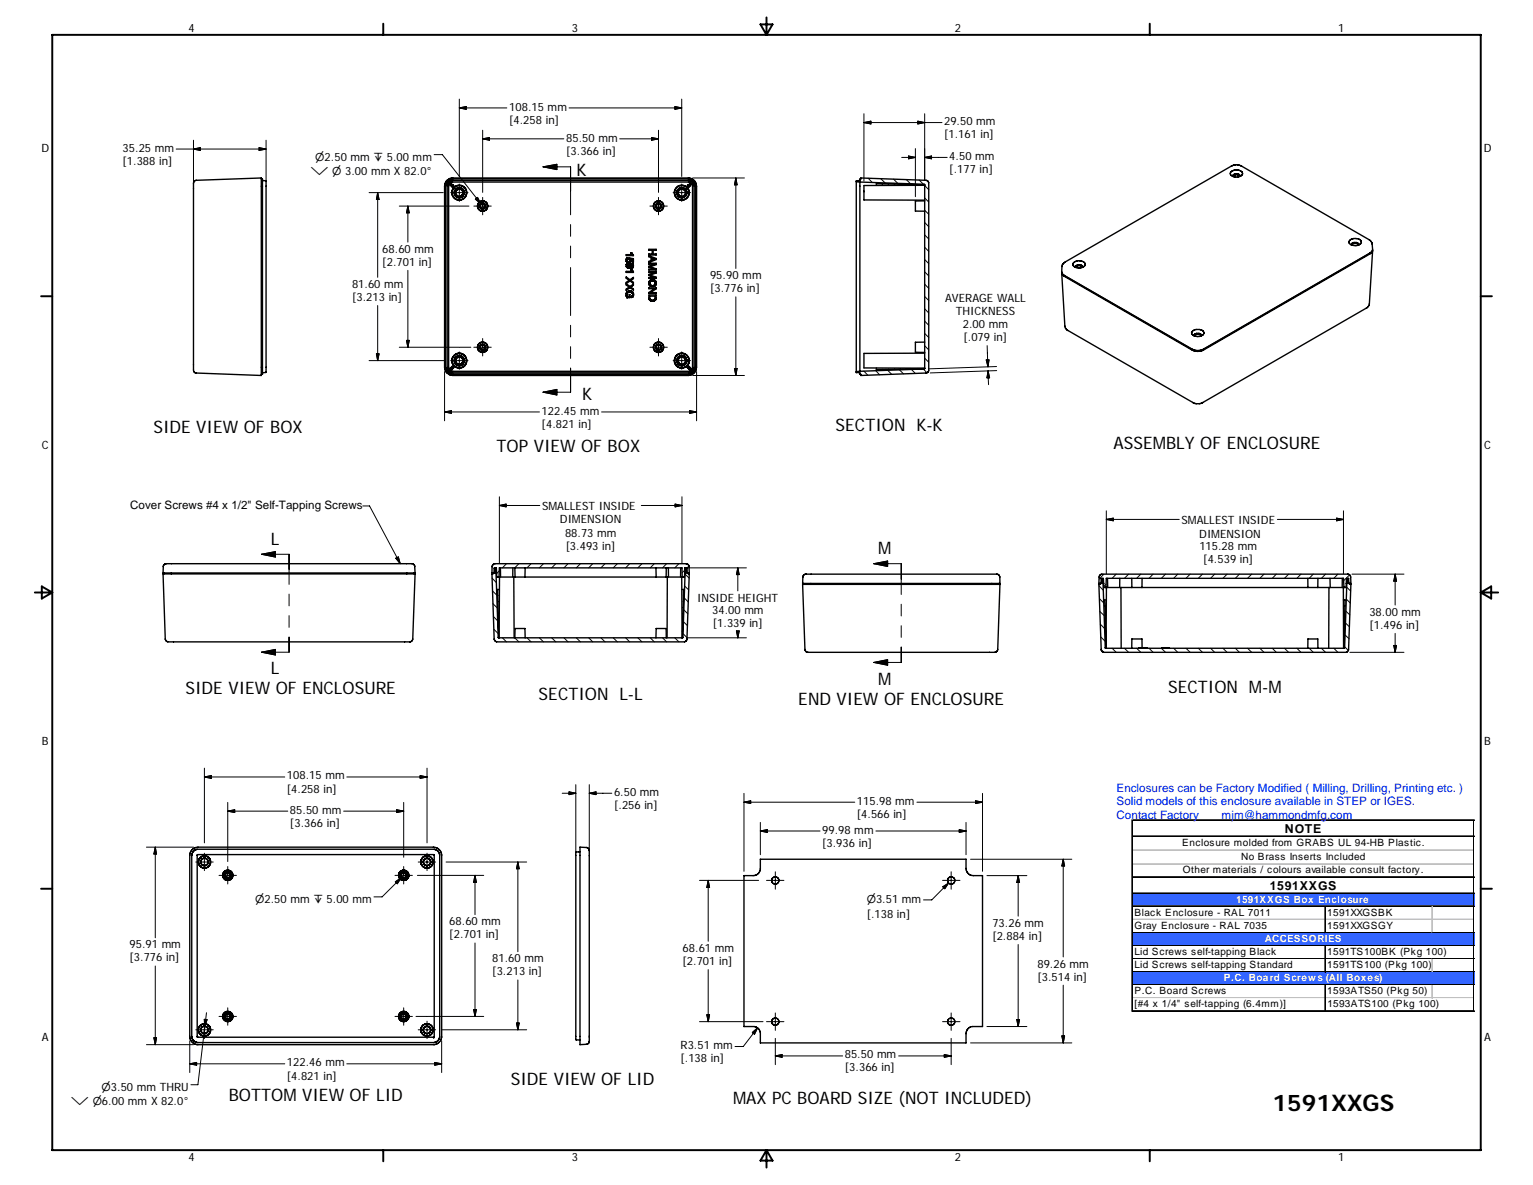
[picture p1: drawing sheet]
<svg xmlns="http://www.w3.org/2000/svg" width="279mm" height="216mm" viewBox="0 0 279 216" stroke-linecap="round" stroke-linejoin="round" font-family="sans-serif">
<g fill="none" stroke="#000" stroke-width=".25">
<path d="M35.4 33l.4-.1 11.8-.5v36l-11.8-.4a1.02 1.02 0 0 1-.5-1.3v-33.3zM47.6 32.6h.2v35.6h-.2M47.8 32.9l.7 .1v34.8l-.7 .1M81.4 32.9l.9-.5h43.3a1.55 1.55 0 0 1 1.4 1.5v33a1.56 1.56 0 0 1-1.5 1.5h-43a1.52 1.52 0 0 1-1.5-1.5v-33l.1-.4zM81.5 33.7v.1M81.5 33l.8-.4h43.2a1.3 1.3 0 0 1 1.3 1.2v33.2a1.3 1.3 0 0 1-1.3 1.2h-43a1.29 1.29 0 0 1-1.3-1.2v-33.2zM81.8 33.2l.6-.3h43.1a1.08 1.08 0 0 1 .9 .7l.1 33.4a1.05 1.05 0 0 1-1 .9h-43a1.05 1.05 0 0 1-1-1v-33l.1-.5zM82.1 33.5l.2 .4M82.1 33.5l.6 .7M82.1 33.3l.3-.1h43.2l.3 .1 .3 .6v33a.76 .76 0 0 1-.7 .7h-43a.76 .76 0 0 1-.7-.7v-33zM82.1 33.5l.8 .5M82.1 33.5l.7 .6"/>
<path d="M82.1 33.5h.1M82.3 34h.1M82.3 34l.3 .3M82.7 34.3h-.1M82.7 34.2v.1M82.7 34.2h.1M82.8 34.1h.1M82.9 34h.1M82.9 34l-.1 .1M82.9 34a1.35 1.35 0 0 1 2.2 .7 1.35 1.35 0 0 1-1.6 1.7 1.35 1.35 0 0 1-.9-2.1M87 37.5l.1 .5M87 37.5l.2 .5"/>
<path d="M87.1 38l.2 .1M87.2 36.9l-.2 .6M87.2 38.1l.5 .3 .5 .1M87.3 38.1l.2 .3h.7M87.3 37l-.3 .5M87.5 37.4a.45 .45 0 0 0 .5 .6M87.6 37.3l-.1 .1M87.7 37.2l-.2 .2M87.7 37.2l-.1 .1M87.7 36.7h-.2M87.7 36.7l.5-.1 .4 .3M87.7 36.7l.3-.1 .6 .3"/>
<path d="M87.7 36.7l-.5 .2M87.8 37.1l-.1 .1M88 37.1l.4 .2M88 37.1l.3 .2M88 37.1l-.3 .1M88.3 37.3l.1 .1M88.3 37.8l-.3 .2M88.4 37.8l-.4 .2M88.4 37.4v.3M88.4 37.7l-.1 .1M88.5 38.3l-.2 .1M88.5 38.3l-.3 .2"/>
<path d="M88.6 36.9a.91 .91 0 0 1 0 1.3M88.6 36.9a.99 .99 0 0 1 0 1.3M88.6 38.2l-.1 .1M119.1 37.2a.91 .91 0 0 0 .5 1.2M119.2 38l.4 .4M119.6 38.4l.6 .1M119.6 36.7l-.5 .5M119.6 38.4h.6M119.6 36.7l-.4 .5M119.6 37.4l.1 .4 .2 .2M119.7 37.9l.2 .1M119.7 36.7h-.1"/>
<path d="M119.7 36.7l.5-.1 .5 .3M119.7 36.7l.4-.1 .5 .3M119.9 37.1h.3M119.9 37.1l-.3 .3M120.2 37.1a.46 .46 0 0 1 .3 .4 .46 .46 0 0 1-.3 .5M120.2 38h-.3M120.2 37.1a.51 .51 0 0 1 .1 .9M120.5 38.3l-.3 .1M120.5 38.3l-.3 .2M120.6 36.9l.3 .6M120.7 36.9l.2 .6M120.8 38l-.3 .3"/>
<path d="M120.9 37.5v.1M120.9 37.6l-.1 .5M120.9 37.6v.4M123.6 33.9a1.35 1.35 0 0 0-.1 2.3M123.6 33.9a1.48 1.48 0 0 1 1.5 .1M123.6 34a1.33 1.33 0 0 0 0 2.2M123.6 34a1.44 1.44 0 0 1 1.6 .2M125.1 34l.1 .1M125.1 34h.1M125.2 34.1h.1M125.2 34.2a1.32 1.32 0 0 1 .1 1.7 1.32 1.32 0 0 1-1.7 .3M125.2 34.2h.1"/>
<path d="M125.3 34.2v.1M125.3 34.3h.1M125.3 33.8h.1M125.3 34.3a1.34 1.34 0 0 1 0 1.7 1.34 1.34 0 0 1-1.8 .2M125.4 33.7h.1M125.4 33.7l-.3 .3M125.6 34h.1M125.7 33.9h.1M125.7 34l-.4 .3M125.9 33.5l-.5 .2M125.9 33.5h.1M125.9 33.5l-.7 .6"/>
<path d="M125.9 33.5l-.7 .7M125.9 33.5l-.2 .4M156.1 33.1v34.6M156.7 33.2l-.6-.1v-.1l.6-.1v-.3h.2v-.2l11.8 .5 .5 .1 .1 .3v34.2l-.4 .5-12 .4-.2-.5h-.6v-.2l.6-.1M156.7 33.2v34.4M156.7 33.2l11.8 .4M159.7 33.8v-.3l8.8 .2-11 .1v2.6l11 .1M168.5 33.6h.1M168.5 33.6v33.5l-11.8 .5M168.5 36.6h-1.7v1.9h1.7M224.4 31.3l.1-.1a1.48 1.48 0 0 1 1.9 .3 .77 .77 0 0 1-.9 .8h-.2a.84 .84 0 0 1-1-.8zM224.7 32.1l.4-.2h.7l.2 .2"/>
<path d="M224.7 32.2a.71 .71 0 0 1 1.2-.4l.1 .4M114.1 48.3l.1 .3M114.1 47.5h.1M114.1 53.8l.1 .1M114.2 47.5v.1M114.2 53.5l-.1 .3M114.2 53.9v.2M114.2 48.2l-.1 .1M114.2 53.4v.1M114.2 48.2h.1M114.2 47.2l-.1 .3M114.2 47.6l.1 .1"/>
<path d="M114.2 47.1v.1M114.2 48.6h.1M114.2 48.6l.1 .2M114.2 54v.1M114.2 47.6v.1M114.2 53.3v.1M114.2 47.1h.1M114.2 48.1h.1M114.2 54.1h.1M114.3 48.3v.3M114.3 47.1h.1M114.3 47.7h.1"/>
<path d="M114.3 54.1h.1M114.3 48.1h.1M114.3 48.1l-.1 .1M114.3 47.1h-.1M114.3 47.5h.1M114.3 47.8h.1M114.3 47.5v.1M114.3 54.1v.1M114.3 48.3h.1M114.3 48h.1M114.3 47v.1M114.3 47.8h.2"/>
<path d="M114.3 47.2h.1M114.3 53.2l-.1 .2M114.3 53.5v.4M114.3 48v.1M114.3 47.6h.1M114.3 54.2h.1M114.3 53.9h.1M114.3 48l.1 .2h-.1M114.3 48.2h.1M114.3 53.9v.1M114.3 48.8h.1M114.3 48.6h.1"/>
<path d="M114.3 47.6l.2 .1M114.3 53.4h.1M114.3 54h.1M114.3 47h.1M114.3 48.6l.3 .1M114.3 47.2v.3M114.3 53.2l.6-.2 .4 .2 .2 .4-.1 .4M114.3 54l.4 .1v-.4h.1v.5h-.5M114.3 53.2h.1M114.4 53.3l.5-.1 .3 .2M114.4 53.4h-.1M114.4 53.3v.1"/>
<path d="M114.4 47.6h.1M114.4 48.8h.1M114.4 48.6h.1M114.4 47h-.1M114.4 47.2h-.1M114.4 47.1v.1M114.5 47l-.1 .1M114.5 47h-.1M114.5 47.8v.1M114.6 48.7h.1M114.6 48.3v.2M114.6 48.5h.1"/>
<path d="M114.6 48.5l.1 .1M114.6 48.3h.1M114.7 48.6h.1M114.7 48.6v.1M114.7 48.1l-.1 .2M114.7 48.1h.1M114.7 48.7h-.1M114.8 48l-.1 .1M114.8 48.3v.3M114.8 48.3h.1M114.8 47.6l-.3 .1M114.8 48h.1"/>
<path d="M114.8 48.6l.4 .1M114.8 48.6h.1M114.8 48.2v.1M114.8 47.2v-.2l.6 .1v.7h-.1v-.5l-.4-.1 .1 .4M114.8 47.2h.1M114.8 47.2v.3M114.8 47.6h.1M114.8 47.8l-.3 .1M114.8 47.5v.1M114.8 47.5h.1M114.8 47.8h.1M114.8 48h.5"/>
<path d="M114.9 47.7h.1M114.9 47.7l-.1 .1M114.9 48.2h-.1M114.9 48.2h.2M114.9 48.2h.1M114.9 47.6v.1M115 49.1l.2 .1M115 51.1h.1M115 49.1h.1M115 47.6h-.1M115 49.1v.2M115 51.1l.4 .4v.1l-.6-.4-.7 .5 .7 .5 .6-.4v.2l-.3 .2"/>
<path d="M115 46.1h.1M115 47.6h.1M115 49.2v.1M115 46.2h.1M115 54.1l.1 .1 .2-.1M115 53.2h.1M115 54.1h.1M115 49.3h.1M115 53.1h.1M115.1 49.3v.1M115.1 46.2h.1M115.1 46.3h.1"/>
<path d="M115.1 51l-.1 .1M115.1 51h.1M115.1 49.4h.1M115.1 48.2h.1M115.1 53.3h.1M115.1 51l.3-.2v-.3l-.6 .5-.7-.5v.2l.6 .4-.6 .4v.4l.6 .4-.6 .4v.2l.7-.5 .6 .5v-.2l-.4-.4 .1-.1M115.1 46.3v.1M115.1 46.4h.1M115.1 52.2h.1M115.1 46.1h.1M115.1 46.1l.1 .1M115.1 46.1h-.1v.1"/>
<path d="M115.2 49.4h.1M115.2 49.2v.1M115.2 46.4h-1.1v.2h1.3v-.2M115.2 48.6h.1M115.2 46.4h.1M115.2 46.2h.1M115.2 48.2h.1M115.2 49.3h.1M115.2 54h.1M115.2 54l-.1 .1M115.2 46.2v.1M115.2 48.2l.1 .1"/>
<path d="M115.2 53.3v.1M115.2 46.3h.1M115.2 53.4l.1 .4-.1 .2M115.2 48.2v.1M115.2 49.3l.1 .1M115.2 53.9v.1M115.3 53.4h.1M115.3 48v.1M115.3 48.6h-.1M115.3 48.3h.1M115.3 48.6h.1M115.3 48.3v.3"/>
<path d="M115.3 46.3h.1M115.3 53.5h.1M115.3 48.1l.1 .1M115.3 49.4h.1M115.3 53.8v.1M115.3 46.3v.1M115.3 46.4h.1M115.3 48.1h.1M115.3 49.4l.1 .2h-1.3v-.2h1.1M115.3 54.1h.1M115.4 48.7l-.4 .2-.6-.1M115.4 46.4h.1"/>
<path d="M115.4 48.6v.1M115.4 54v.1M115.4 54.1h-.1M115.4 48.6h.1M115.4 48.2v.4M115.4 48.2h.1M118.3 48h1.3v.2l-1.1 .4 1.1 .4v.2h-1.3v-.2h1.1l-1.1-.3v-.2l1.1-.4h-1.1zM118.3 46.6l1.3 .5v.2l-1.3 .5v-.2l.4-.1v-.6l-.4-.1zM118.3 45.4h1.3v.2h-.6v.7h.6v.2h-1.3v-.2h.6v-.7h-.6zM118.3 52.5h1.3v.1l-1.1 .7h1.1v.2h-1.3v-.2l1-.7h-1zM118.4 54.4v-.4h1v.4M118.4 51.8l.1 .1"/>
<path d="M118.4 54.7h.1M118.4 54.4l.1 .1M118.4 51.8h.1M118.5 54.7l.4 .2 .4-.1M118.5 54.5v.1M118.5 50.1h.1M118.5 50.1l.1 .1M118.5 51.3l-.1 .5M118.5 51.3h.1M118.5 51.9h.1M118.5 52.1h.1M118.5 54.6h.1"/>
<path d="M118.5 52.1l.3 .1M118.5 51.9l.1 .1M118.6 51.9v.1M118.6 50.1h-.1M118.6 50.1h.1M118.6 50.1l1-.4v-.2h-1.3v.2h1.1l-1.1 .3v.2l1.1 .4h-1.1v.1h1.3v-.2l-.9-.3M118.6 51.2l-.1 .1M118.6 51a.63 .63 0 0 0-.1 1.1M118.6 51.2h.1M118.6 48.7h.1M118.7 50.2h.1M118.6 54.6h.1"/>
<path d="M118.6 52h.1M118.7 51h-.1M118.8 52.2h.1M118.9 50.9l-.3 .1M118.9 50.9h.1M118.9 50.9l.5 .2M119.1 51.2h-.5M119.1 51.2h.1M119.1 51.2l.3 .2v.4M119.2 47.2v.1M119.2 54.6h.1M119.3 54.6h.1"/>
<path d="M119.3 54.6h-.7M119.3 51.9l-.3 .1h-.3M119.3 54.8h.1M119.4 54.5l-.1 .1M119.4 54.7l-.1 .1M119.4 51.9h.1M119.4 51.1l.2 .6M119.4 51.9l-.2 .1M119.4 47.2l-.6-.2v.4l.4-.1M119.4 47.2h-.2M119.4 54.5h.1M119.4 47.2h.1"/>
<path d="M119.4 51.1h.1M119.4 54.4h.1M119.4 51.8v.1M119.4 54.7h.1M119.4 54.4v.1M119.4 51.8h.1M119.5 54.6l.1-.8h-1.3v.7l.1 .2M119.5 54.7h-.1M119.5 54.6v.1M119.5 51.9v.1M119.5 51.3v.1M119.6 51.7l-.3 .5h-.5"/>
<path d="M119.6 51.7h.1M195.6 47.9a1.45 1.45 0 0 1 2.2 .1 .99 .99 0 0 1-1.5 .8 .61 .61 0 0 1-.6-.2 .61 .61 0 0 1-.1-.7zM196.1 48.4l.2-.1a.67 .67 0 0 1 1 .4 .87 .87 0 0 0-1.3 0zM246 43.8a1.4 1.4 0 0 1 2.1 .3 1.36 1.36 0 0 1-2.1 .3l-.1-.3zM246.4 44.3l.3-.1a.67 .67 0 0 1 .9 .4 .87 .87 0 0 0-1.2 0zM249.7 46.1l-30.5 17.6-.6 .2-1.2-.2-23.4-13.5M249.7 46.1l-30.3 17.5-.9 .3-.6-.1-.6-.2-23.4-13.4-.4-.6M250.1 45.6v-1.2l-.5-.7-23.4-13.5-1-.2-.7 .2-30.4 17.6-.5 .5-.1 1.4M250.1 45.6l.1 .1M250.1 45.6l-.4 .5M250.2 45.7l-.5 .5-30.3 17.6a2.41 2.41 0 0 1-2.1 0l-23.4-13.5-.4-.6M250.2 45.7l-.6 9.6-.1 .3-.4 .5-29.9 17.3-.6 .2-1.1-.2-23.1-13.3-.3-.7-.6-9.7"/>
<path d="M82.1 67.3h.1M82.5 67.1l-.4 .2M82.5 67.1h.1M82.6 67.1h.1M82.6 67.1h-.1M82.6 66.5l-.5 .8M82.6 66.5a1.37 1.37 0 0 1 .9-2.1 1.37 1.37 0 0 1 1.6 1.7 1.37 1.37 0 0 1-2.2 .7M82.6 66.5l.2 .2M82.7 66.5v.1M82.8 66.6l-.7 .7M82.8 66.7h.1M82.8 66.7l-.7 .6"/>
<path d="M82.8 66.7l.1 .1M82.9 66.8l-.3 .3M82.9 66.8h.1M87 63.3l.1 .5M87 63.3l.2 .4M87.1 63.8l.1 .1M87.2 62.7l-.2 .6M87.2 63.9l.5 .3M87.3 62.7l-.3 .6M87.3 63.9l.4 .2M87.5 63.5l.2 .1M87.7 62.9l-.2 .6"/>
<path d="M87.7 63.6l.2 .1M87.7 62.4l-.5 .3M87.7 62.4h.5M87.7 64.2h.3M87.7 62.4l-.4 .3M87.7 64.1l.3 .1M87.9 62.8l-.2 .1M87.9 62.8l.4 .1M87.9 62.8l.4 .2M88 62.4h-.3M88.2 62.4l.4 .2M88.3 62.9l.1 .3"/>
<path d="M88.3 63.5l-.4 .2M88.4 63.5l-.3 .2h-.2M88.4 63.2v.2M88.4 63.4l-.1 .1M88.4 63.1v.3M88.6 62.6l.3 .4M88.6 62.6a.94 .94 0 0 1 .2 1 .94 .94 0 0 1-.8 .6M88.9 63.2a.92 .92 0 0 1-.9 1M119.1 63.3v.3M119.1 63.3l.1 .3M119.1 63.6l.3 .4 .7 .2M119.1 62.9v.4"/>
<path d="M119.2 63.6l.3 .4 .6 .2M119.5 63.3l.4 .4M119.6 62.4l-.5 .5M119.7 63l-.2 .3M119.7 62.4h.5M119.7 62.4l-.5 .5M119.9 62.8h.3M119.9 62.8l-.2 .2M119.9 62.8l-.3 .2M120.1 62.4h-.4M120.2 62.8l.1 .1M120.2 62.4l.4 .2"/>
<path d="M120.2 62.4l.5 .2M120.3 62.9l.1 .1M120.4 63.5l-.2 .2h-.3M120.4 63.5l-.5 .2M120.4 63v.5M120.5 64.1l-.4 .1M120.6 62.6l.2 .3M120.7 62.6l.2 .6M120.9 62.9v.3M120.9 63.2v.2M120.9 63.4l-.4 .6M120.9 63.4l-.2 .6-.6 .2"/>
<path d="M123.5 64.6a1.36 1.36 0 0 0-.3 1.9 1.36 1.36 0 0 0 1.9 .3M123.5 64.6a1.36 1.36 0 0 1 1.8 .2 1.36 1.36 0 0 1 0 1.7M125.1 66.8l.3 .3M125.1 66.8h.1M125.2 66.7l-.1 .1M125.2 66.7l.7 .6M125.2 66.6v.1M125.2 66.6l.7 .7M125.2 66.6h.1M125.3 66.5v.1M125.3 66.6h.1M125.3 67.1h.1"/>
<path d="M125.3 66.5l.3 .3M125.3 66.5l-.1 .1M125.4 67.1h.1M125.4 67.1l.5 .2M125.6 66.8l.3 .5M125.6 66.8h.1M125.9 67.3h.1M156.1 67.7h.1M159.7 67v.3l8.8-.2M168.5 67.1h.1M168.5 62.3l-1.7 .1v1.8h1.7M168.5 64.3l-11 .1v2.6l11 .1"/>
<path d="M217.3 60.3a1.52 1.52 0 0 1 2.1 .3 1.12 1.12 0 0 1-1.6 .6 .54 .54 0 0 1-.6-.3 .54 .54 0 0 1 .1-.6zM217.8 60.9l.2-.1a.67 .67 0 0 1 .9 .4 .79 .79 0 0 0-1.2 0zM29.7 104.6h45.9l-.4 11.8a1.03 1.03 0 0 1-1.3 .5h-43.2a.56 .56 0 0 1-.6-.5zM29.9 102.9l.4-.2h44.6a.54 .54 0 0 1 .7 .6v1.1h-45.9l.1-1.3zM29.9 104.4v.2M75.5 104.4v.2M89.8 104.4v.2h-.1l.4 11.8 .1 .3 .3 .2h34.3l.4-.4 .4-11.9h-.1v-.2M90.3 103.7h.2M90.3 103.7l-.1 .1-.1 .6h-.4v-1.3l.3-.4h35l.5 .3 .1 1.4h-.4l-.1-.7h-.2v.7M90.3 103.7l.1 .7M90.4 104.4l.4 11.7 .1 .1h33.5l.5-11.8M90.4 104.4h.1"/>
<path d="M90.4 103.5h-.3l-.1 .9M90.4 103.5h.1M90.5 103.5v.9M90.5 104.4v.7M90.5 105.1h.4M90.5 105.1h.1M90.8 105.1h.2M90.9 116.1h.1M91 105.1h-.1M91 105.1v-1.6h33.3v1.6M91 107.4h-.3l.2 8.7M91 105.1v11.1l-.1-.1"/>
<path d="M91 105.1h2.6M91.2 103.5v1.6M93.5 103.5v1.6M93.6 105.1h.3M93.6 105.1l.1 11.1M93.8 116.2l.1-1.7h1.8v1.7M93.8 103.5l.1 1.6M93.9 105.1h1.8M95.7 105.1h23.9M95.7 103.5v1.6M119.5 116.2l.1-1.7h1.8v1.7M119.5 103.5l.1 1.6"/>
<path d="M119.6 105.1h1.8M121.4 105.1h2.8M121.4 103.5v1.6M121.6 105.1v11.1M121.8 103.5v1.6M124.1 103.5l-.1 1.6M124.2 107.4h.4l-.3 8.8M124.2 105.1h.2M124.2 105.1l.1 11.1M124.3 116.2h.1M124.3 105.1h.4M124.3 105.1h.1"/>
<path d="M124.8 105.1h-.1M124.8 104.4h.1M124.8 104.4v.7M124.8 103.7h.2M125.2 103.5h-.4v.9M125.2 103.5h.1M125.2 103.5v.9M146.3 106.5h35.9l-.4 11.8a1.07 1.07 0 0 1-1.3 .6h-33a.63 .63 0 0 1-.8-.6zM146.5 104.8l.4-.2h34.7a.56 .56 0 0 1 .6 .6v1.1h-35.9zM146.5 106.3v.2M146.9 104.6h.1M182.1 106.3v.2"/>
<path d="M200.5 106.3v.2h-.2l.4 11.9 .4 .5h44.3l.2-.2 .2-.4 .4-11.8h-.2v-.2M200.7 106.3l.1-.9h.3v.9M200.8 105.6h.2M200.8 105.7v.6h-.5l.1-1.4 .5-.3h44.7l.5 .3 .1 1.4h-.5v-.6M200.8 105.6v.1M200.9 105.6h.2M201 105.6v.7M201 106.3h.1M201 106.3l.4 11.8h6.5v-.1M201.1 106.3l.1 .7h.4v-1.6h43.3v1.6M201.5 107h.2M201.6 118.1h.1"/>
<path d="M201.7 109.3h-.4l.3 8.8M201.7 107h2.6M201.7 107l-.1 11.1M201.8 105.4l.1 1.6M204.1 105.4v1.6M204.3 107v11.1M204.3 107h2M206.3 105.4v1.6M206.3 107h1.8M207.7 118l-.1 .1M207.7 118h1.3M207.7 118v.1"/>
<path d="M208.1 107h30.3M208.2 118l-.1-1.6h-1.8v1.7M208.2 105.4l-.1 1.6M209 118v.1M211.8 118v.1M211.8 118h1.3M212.4 118v.1M213.1 118v.1M238.4 118.1v-1.7h1.8v1.7M238.4 105.4v1.6M238.4 107h1.8M240.2 107h2"/>
<path d="M240.2 105.4v1.6M242.2 107h2.6M242.2 107v11.1M242.4 105.4v1.6M244.6 105.4v1.6M244.8 107l.1 11.1 .3-8.8h-.3M244.8 107h.2M244.9 107h.1M245.4 106.3h.1M245.4 106.3l-.1 .7h-.3M245.4 106.3v-.9h.4l.1 .9M245.4 105.6h.2"/>
<path d="M245.5 106.3l-.4 11.7-.1 .1h-36.7v-.1M245.7 105.6l-.2 .1v.6M245.7 105.6v.1M35 154.8l.5-.3 .6-.2h42.9a1.55 1.55 0 0 1 1.5 1.4v33.3a1.6 1.6 0 0 1-1.3 1.3h-43.3a1.59 1.59 0 0 1-1.3-1.3v-33.3zM35.2 155.1l.7-.4h43.1a1.16 1.16 0 0 1 1.1 1.2v32.9a1.16 1.16 0 0 1-1.1 1.1h-42.9a1.16 1.16 0 0 1-1.2-1v-33.1zM36.2 157.4a1.11 1.11 0 0 1 1.1-1.5 1.11 1.11 0 0 1 .9 1.7 1.11 1.11 0 0 1-1.9 0 1.12 1.12 0 0 1 .9-1.7 1.12 1.12 0 0 1 1.1 1.6 1.12 1.12 0 0 1-1.9 .3M36.3 157.5v.1M36.6 157.1l.3 .5M36.6 157v.1M36.9 157.6l.2 .1M37.1 156.4l-.3 .2-.2 .4M37.1 156.4h.3"/>
<path d="M37.1 157.7h.3M37.1 156.4l-.4 .2-.1 .4M37.4 156.4l.5 .3M37.4 156.4l.4 .3M37.8 156.7l.1 .5M37.8 157.4l-.4 .3M37.9 156.7v.5M37.9 157.4l-.5 .3M37.9 157.2v.2M40.6 159.4v.5M40.6 159.4l.1 .5M40.6 159.9l.4 .4"/>
<path d="M40.7 159.9l.3 .3M40.8 158.9l-.2 .5M40.9 158.8l-.1 .1M41.2 158.6h.6M41.2 158.6l-.3 .2M41.7 159a.45 .45 0 0 0-.7 .5 .45 .45 0 0 0 .7 .4 .45 .45 0 0 0 .1-.8 .46 .46 0 0 0-.7 .3 .46 .46 0 0 0 .5 .6 .46 .46 0 0 0 .3-.8l-.2-.1M41.8 158.6l.3 .2 .3 .6M41.8 158.6l.4 .3 .2 .5M42.3 160l-.2 .3M42.3 160l-.1 .1M42.4 159.4l-.1 .6M42.4 159.7l-.1 .3"/>
<path d="M72.7 159.9l.1 .1M72.8 160l.2 .2M72.9 158.9l-.3 .5 .2 .6M72.9 158.9l-.2 .6M73.2 159.2a.46 .46 0 0 0 0 .5 .46 .46 0 0 0 .4 .2M73.2 159.2a.46 .46 0 0 1 .6-.1 .46 .46 0 0 1 .2 .6M73.9 158.6h-.6l-.4 .3M73.9 158.6l.3 .2M73.9 158.6l-.5-.1-.5 .4M73.9 159.8a.47 .47 0 0 1-.7-.2 .47 .47 0 0 1 .4-.6 .47 .47 0 0 1 .4 .7l-.3 .2M74.2 158.8l.1 .1M74.3 158.9a.97 .97 0 0 1-.2 1.3"/>
<path d="M74.3 158.9a.93 .93 0 0 1-.2 1.4M77.2 156.8v.6M77.2 157.4l.4 .2M77.2 156.7v.1M77.2 157.4l.5 .3M77.5 156a1.13 1.13 0 0 0-.8 1.1 1.13 1.13 0 0 0 .9 1M77.6 156a1.11 1.11 0 0 1 1.1 .4 1.11 1.11 0 0 1 .1 1.2M77.6 158.1h.4M77.7 156.4l-.5 .3M77.7 156.4h.3M77.7 157.7h.1M78 156.4l.3 .2"/>
<path d="M78 157.7h-.3M78.1 157.6l-.1 .1M78.3 156.6l.2 .4M78.3 156.1l.6 .6M78.3 156a1.1 1.1 0 0 0-1.4 .5 1.1 1.1 0 0 0 .3 1.5 1.1 1.1 0 0 0 1.5-.4M78.4 157.4l-.2 .2M78.5 157v.1M78.5 157.1l-.2 .4-.3 .2M78.5 157.1l-.1 .3M78.9 156.8a1.16 1.16 0 0 1-.8 1.3M79.1 155.7h.1M79.1 155.7l-43.2 .1 .1 33.2h43"/>
<path d="M79.1 155.7v33.2M105.7 155.2h-.5a.45 .45 0 0 0-.3 .7v33.5l.8 .1M105.7 154.3l1.1 .1a1.01 1.01 0 0 1 .6 1.3v33.9a.58 .58 0 0 1-.6 .7h-1.1zM135.6 159.5h1.7a1.32 1.32 0 0 0 1.3-1.1v-1.9h37.5v1.7a1.33 1.33 0 0 0 1.3 1.3h1.7v27.5h-1.7a1.29 1.29 0 0 0-1.3 1.3v1.7h-37.5v-1.7a1.26 1.26 0 0 0-1.3-1.3h-1.7zM41 160.2l.4 .2 .6-.2M41 160.3l.3 .1M42.1 160.3l-.3 .1M73 160.3l.5 .1M73 160.2l.5 .2M74.1 160.2l-.6 .2M74.1 160.3l-.3 .1M36.6 187.7l.3 .5"/>
<path d="M36.6 187.6v.1M36.7 187.3a.67 .67 0 0 1 1.2 0M36.7 187.3l-.1 .3M36.9 188.2l.2 .1M36.9 186.6a1.09 1.09 0 0 0-.7 .9 1.09 1.09 0 0 0 .5 1.1M36.9 186.6a1.11 1.11 0 0 0-.8 1 1.11 1.11 0 0 0 .8 1.1M36.9 186.6h.7M37.1 186.6h-.2M37.1 188.3h.3M37.4 186.5l.2 .1M37.6 186.6a1.1 1.1 0 0 1 .5 1.7M37.6 186.6l.2 .1"/>
<path d="M37.8 187.3a.67 .67 0 0 0-.7-.3 .67 .67 0 0 0-.5 .6M37.9 187.3v.1M37.9 187.4a.68 .68 0 0 1-.5 .9M37.9 187.4a.71 .71 0 0 1-.5 .9M38 186.7a1.13 1.13 0 0 1 .3 1.4 1.13 1.13 0 0 1-1.3 .6M38.1 188.4l-.7 .3h-.6M40.6 185.1v.5M40.6 185.1l.1 .5M40.6 185.6l.7 .5M40.7 185.6l.6 .5M40.8 184.6a.94 .94 0 0 1 1.5 .2M40.8 184.6l-.2 .5"/>
<path d="M40.8 184.6a.9 .9 0 0 1 1.5 .2M41.2 184.9l-.1 .1M41.3 184.8a.45 .45 0 0 1 .6 .3 .45 .45 0 0 1-.4 .5 .45 .45 0 0 1-.4-.6M41.4 185.7a.47 .47 0 0 1-.3-.7 .47 .47 0 0 1 .8 0 .47 .47 0 0 1-.3 .7M41.9 186.1h-.6M41.9 186l-.6 .1M42.2 185.8l-.3 .2M42.3 184.8l.1 .5M42.4 185.3l-.2 .5-.3 .3M42.4 185.3l-.1 .4M72.7 185.4l.1 .3M72.7 185.4l.2 .4 .3 .3"/>
<path d="M72.7 184.8v.6M72.8 184.8l-.1 .6M72.9 184.6a.93 .93 0 0 1 1.4 0M72.9 184.6l.1-.1a.88 .88 0 0 1 1.3 .1M72.9 184.6l-.1 .2M72.9 185.8l.3 .2M73.1 185.1a.46 .46 0 0 1 .8-.2 .46 .46 0 0 1-.3 .8M73.1 185.1l.1 .4 .3 .2M73.2 186l.1 .1M73.3 186.1h.5M73.8 184.8a.46 .46 0 0 0-.5 .1 .46 .46 0 0 0-.1 .5M73.9 184.9l.1 .2"/>
<path d="M74 185.1a.45 .45 0 0 1-.3 .5 .45 .45 0 0 1-.5-.2M74.3 184.6l.1 .3M74.4 184.8l.1 .1M74.4 184.9a.88 .88 0 0 1-.6 1.2M74.5 184.9a.91 .91 0 0 1-.7 1.2M77.2 187.4a.67 .67 0 0 0 .5 .9M77.3 187.2l-.1 .2M77.5 186.6a1.11 1.11 0 0 0-.8 1.3 1.11 1.11 0 0 0 1.4 .8 1.11 1.11 0 0 0 .8-1.3M77.5 186.6a1.1 1.1 0 0 0-.8 1.1 1.1 1.1 0 0 0 .9 1M77.5 186.6h.7M77.6 188.7h.4M77.6 186.5l-.1 .1"/>
<path d="M77.7 188.3h.3M78 186.5l.2 .1M78.1 187h-.4l-.4 .2M78.2 186.6l.6 .6M78.2 187.1l.3 .5M78.2 187.1a.66 .66 0 0 0-.9 .1M78.3 188.1l-.3 .2M78.4 187.3l.1 .3M78.5 187.7l-.2 .4M78.5 187.6v.1M78.8 187.2a1.08 1.08 0 0 1-.7 1.5M78.8 187.2l.1 .1"/>
<path d="M79 189h.1M79.1 189h.1"/>
<circle cx="83.7" cy="35.1" r=".65"/>
<circle cx="83.7" cy="35.1" r=".94"/>
<circle cx="83.7" cy="35.1" r="1.31"/>
<circle cx="83.7" cy="35.1" r=".75"/>
<circle cx="88" cy="37.5" r=".57"/>
<circle cx="120" cy="37.5" r=".55"/>
<circle cx="124.3" cy="35.1" r=".75"/>
<circle cx="124.3" cy="35.1" r=".95"/>
<circle cx="124.3" cy="35.1" r=".67"/>
<circle cx="83.7" cy="65.7" r=".94"/>
<circle cx="83.7" cy="65.7" r=".65"/>
<circle cx="83.7" cy="65.7" r="1.31"/>
<circle cx="83.7" cy="65.7" r=".74"/>
<circle cx="88" cy="63.3" r=".57"/>
<circle cx="120" cy="63.3" r=".56"/>
<circle cx="124.3" cy="65.7" r="1.32"/>
<circle cx="124.3" cy="65.7" r=".95"/>
<circle cx="124.3" cy="65.7" r=".75"/>
<circle cx="124.3" cy="65.7" r=".66"/>
<circle cx="41.5" cy="159.5" r=".66"/>
<circle cx="73.6" cy="159.5" r=".66"/>
<circle cx="141.3" cy="160.4" r=".66"/>
<circle cx="173.4" cy="160.4" r=".66"/>
<circle cx="41.5" cy="185.2" r=".66"/>
<circle cx="73.6" cy="185.2" r=".66"/>
<circle cx="141.3" cy="186.1" r=".66"/>
<circle cx="173.4" cy="186.1" r=".66"/>
</g>
<g fill="#3365ff">
<path d="M206.4 162.7h62.3v2.5h-62.3z"/>
<path d="M206.4 169.8h62.3v2.6h-62.3z"/>
<path d="M206.4 177h62.3v2.5h-62.3z"/>
</g>
<g fill="none" stroke="#000" stroke-width=".18">
<path d="M83.7 18.1v14.1M83.7 19.7h8.7M83.7 19.7l1.3-.3v.5zM103.7 19.7h20.5M123 19.4l1.2 .3-1.2 .2zM124.2 18.1v14.1M32.1 27.2h16.4M35.3 27.2l1.2-.3v.5zM35.3 25.5v8M47.2 26.9l1.3 .3-1.3 .2zM48.5 25.5v7.6M67.3 35.1h13.5"/>
<path d="M68.8 35.1v15.4M68.8 35.1l.3 1.2h-.5zM72.8 37.5h10.9M74.3 37.5v6.6M74.3 37.5l.3 1.3h-.5zM79.1 28.2h1.5l7 8.9M82.1 35.1h3.2M83.7 33.5v3.2M83.8 37.5h1.7M86.4 37.5h3.1M86.6 36.3l.4-.3 .6 1.1zM88 23.7v11.4"/>
<path d="M88 36v3.1M88 25.3h14.8M88 25.3l1.2-.2v.4zM99 30.4h5v8.7M99 30.4l2.5-.5v1zM112.9 25.3h7.1M118.4 37.5h3.2M118.8 25.1l1.2 .2-1.2 .2zM120 23.7v11.4M120 36v3.1M122.7 35.1h3.2M124.2 33.5v3.2"/>
<path d="M126.2 32.4h9.5M134.1 32.4v16.5M134.1 32.4l.2 1.3h-.4zM156.4 32.9l.2 .3M157.5 22.3h14.2M157.5 22.3l1.2-.2v.5zM157.5 20.7v12.3M158.2 32.5l.8 .8M160.5 32.6l.8 .7M162.9 32.6l.7 .8M164.3 28.7h2.5M165.2 32.7l.8 .8"/>
<path d="M165.6 28.4l1.2 .3-1.2 .2zM166.8 27.1v8.7M167.3 22.1l1.2 .2-1.2 .3zM167.5 32.8l.8 .8M168.5 38.3l.8 .7M168.5 36.1l.8 .7M168.5 33.8l.8 .8M168.5 28.7h4.1M168.5 28.7l1.3-.3v.5zM168.5 20.7v12.2M68.8 55.7v10M74.3 49.3v14"/>
<path d="M104 40.9v2.2M104 44.8v2.2M104 48.7v8.8M104 59.3v2.1M134.1 54.1v14.3M168.5 58.5l.8 .8M168.5 56.3l.8 .7M168.5 54l.8 .8M168.5 51.8l.8 .7M168.5 49.5l.8 .8M168.5 47.3l.8 .7M168.5 45l.8 .8"/>
<path d="M168.5 42.8l.8 .7M168.5 40.5l.8 .8M67.3 65.7h13.9M68.6 64.5h.5l-.3 1.2zM72.8 63.3h10.9M74.1 62h.5l-.3 1.3zM81 75.1h17.3M81 75.1l1.3-.3v.5zM81 67.7v9M82.1 65.7h3.2M83.7 64.1v3.2M83.8 63.3h2"/>
<path d="M86.4 63.3h3.1M88 61.7v3.2M99 71.5l2.5-.5v1zM104 63.2v2.1M104 67.1v4.4h-5M109.6 75.1h17.4M118.4 63.3h3.2M120 61.7v3.2M122.7 65.7h3.2M124.2 64.1v3.2M125.7 74.8l1.3 .3-1.3 .2zM126.2 68.4h9.5"/>
<path d="M127 67.7v9M133.9 67.1h.4l-.2 1.3zM157.4 67.6l.8 .7M159.6 67.5l.7 .8M161.8 67.5l.7 .7M163.9 67.4l.8 .7M166.1 67.3l.7 .8M168.3 67.2l.7 .7M168.5 65.3l.8 .7M168.5 63l.8 .8M168.5 60.7l.8 .8M179.7 65.6h.6l-.2 1.2z"/>
<path d="M179.9 63l.2 3.8M180.1 67.6l.1 2.5M180.1 67.6l.3 1.2h-.5zM181.6 66.8l-12.4 .4M181.7 67.5l-12.2 .4M66.1 92.2h1.3l5.5 10.5M91 92.1h7.4M91 92.1l1.2-.3v.6zM91 90.5v12.1M116.9 92.1h7.4M123 91.8l1.3 .3-1.3 .3zM124.3 90.5v12.1"/>
<path d="M201.6 94.6h13.3M201.6 94.6l1.3-.2v.5zM201.6 93.1v11.4M232.8 94.6h12.1M243.6 94.4l1.3 .2-1.3 .3zM244.9 93.1v11.4M47.7 101h5v5.5M47.7 101l2.5-.5v1zM47.7 118.8l2.5-.5v1zM52.7 108.2v2.2M52.7 112.2v2.1M52.7 116.1v2.7h-5"/>
<path d="M72.1 101.7l.5-.2 .3 1.2zM89.7 105.3l.7 .8M89.8 107.7l.8 .7M89.8 110l.8 .8M89.9 112.3l.8 .8M90 102.8l-.2 .2M90 114.7l.8 .7M91 104l-.5 .5M91.6 116.2l.7 .7M92.3 102.7l-.7 .8M93.8 116.2l.8 .7M94.6 102.7l-.8 .8"/>
<path d="M96.1 116.2l.7 .7M96.8 102.7l-.7 .8M98.3 116.2l.8 .7M99.1 102.7l-.8 .8M100.5 116.2l.8 .7M101.3 102.7l-.8 .8M102.8 116.2l.7 .7M103.5 102.7l-.7 .8M105 116.2l.8 .7M105.8 102.7l-.8 .8M107.3 116.2l.7 .7M108 102.7l-.7 .8"/>
<path d="M109.5 116.2l.8 .7M110.3 102.7l-.8 .8M111.8 116.2l.7 .7M112.5 102.7l-.7 .8M114 116.2l.8 .7M114.8 102.7l-.8 .8M116.2 116.2l.8 .7M117 102.7l-.8 .8M118.5 116.2l.8 .7M119.3 102.7l-.8 .8M120.8 116.2l.7 .7M121.5 102.7l-.7 .8"/>
<path d="M123 116.2l.7 .7M123.7 102.7l-.7 .8M124.5 115.4l.7 .8M124.6 113.3l.7 .7M124.6 111.1l.8 .7M124.7 108.9l.8 .8M124.8 106.8l.7 .7M124.8 103.9l-.5 .5M124.9 104.6l.7 .7M125.1 103.5h10.9M125.2 116.2h10.8M125.6 103.1l-.4 .4"/>
<path d="M134.2 115h.5l-.2 1.2zM134.5 103.5v4.2M134.5 115v1.2M134.5 103.5l.2 1.2h-.5zM159.3 102.7h5v5.6M159.3 102.7l2.5-.5v1zM164.3 110.1v2.1M164.3 114v2.1M164.3 117.9v2.8h-5M200.3 106.7l.8 .8M200.4 109.1l.8 .8M200.4 111.4l.9 .8"/>
<path d="M200.5 113.7l.8 .8M200.6 116.1l.8 .7M200.7 118.4l.5 .4M201.2 104.6l-.9 .9M201.6 106.4l-.5 .5M202.7 118.1l.7 .8M203.4 104.6l-.7 .8M204.9 118.1l.8 .8M205.7 104.6l-.8 .8M207.2 118.1l.7 .8M207.9 104.6l-.7 .8M209.4 118.1l.8 .8"/>
<path d="M210.2 104.6l-.8 .8M211.7 118.1l.7 .8M212.4 104.6l-.7 .8M213.9 118.1l.8 .8M214.7 104.6l-.8 .8M216.2 118.1l.7 .8M216.9 104.6l-.7 .8M218.4 118.1l.8 .8M219.2 104.6l-.8 .8M220.6 118.1l.8 .8M221.4 104.6l-.8 .8M222.9 118.1l.7 .8"/>
<path d="M223.6 104.6l-.7 .8M225.1 118.1l.8 .8M225.9 104.6l-.8 .8M227.4 118.1l.7 .8M228.1 104.6l-.7 .8M229.6 118.1l.8 .8M230.4 104.6l-.8 .8M231.9 118.1l.7 .8M232.6 104.6l-.7 .8M234.1 118.1l.8 .8M234.9 104.6l-.8 .8M236.4 118.1l.7 .8"/>
<path d="M237.1 104.6l-.7 .8M238.6 118.1l.8 .8M239.4 104.6l-.8 .8M240.8 118.1l.8 .8M241.6 104.6l-.8 .8M243.1 118.1l.7 .8M243.8 104.6l-.7 .8M245.1 117.8l.6 .7M245.1 115.7l.8 .7M245.2 113.5l.8 .7M245.3 111.3l.7 .7M245.4 109.1l.7 .8"/>
<path d="M245.4 107l.8 .7M246 104.8l-1.1 1M246 118.9h9.9M246.4 104.6h9.5M254 117.6h.5l-.2 1.3zM254.3 104.6v5.6M254.3 115.4v3.5M254.3 104.6l.2 1.3h-.5zM37.3 140v13.6M77.8 140v13.6M159.3 120.7l2.5-.5v1zM26.7 154.3h8.6"/>
<path d="M28.3 154.3v16.6M28.3 154.3l.2 1.3h-.5zM35.7 157.1h3.2M37.3 155.4v3.2M37.3 141.6h14.6M37.3 141.6l1.2-.3v.5zM39.9 159.5h3.2M41.5 146.2v10.8M41.5 157.9v3.2M41.5 147.8h11M41.5 147.8l1.3-.3v.5zM62.6 147.8h11"/>
<path d="M63.2 141.6h14.6M72 159.5h3.2M72.3 147.5l1.3 .3-1.3 .2zM73.1 159.9l-3.5 3.5h-1.4M73.6 146.2v10M73.6 157.9v3.2M76.1 159.5h1.7M76.2 157.1h3.2M76.6 141.3l1.2 .3-1.2 .2zM77.8 155.4v3.2M77.9 159.5h10.3M81.3 157.1h14.7"/>
<path d="M86.6 159.5v7.1M86.6 159.5l.2 1.2h-.5zM94.4 157.1v16.3M94.4 157.1l.2 1.2h-.5zM102.5 144.5h2.4M103.7 144.3l1.2 .2-1.2 .3zM104.9 143v12.1M107.4 144.5h4.1M107.4 144.5l1.2-.2v.5zM107.4 143v12.1M135.6 146.2h20.2M135.6 146.2l1.2-.3v.5z"/>
<path d="M135.6 144.5v14.2M138.6 151.4h10.9M138.6 151.4l1.2-.2v.5zM138.6 149.8v5.9M141.3 158.8v3.2M159.6 151.4h16.5M167.1 146.2h12M173.4 158.8v3.2M174.8 151.2l1.3 .2-1.3 .3zM176.1 149.8v5.9M176.9 156.5h18.4M177.8 145.9l1.3 .3-1.3 .2z"/>
<path d="M179.1 144.5v14.2M179.9 159.5h7.3M185.6 159.5v7.4M185.6 159.5l.2 1.3h-.5zM193.8 156.5v17.8M193.8 156.5l.2 1.3h-.5zM206.3 149.4v34.9M206.4 149.4v34.9M206.4 149.4h62.3M206.4 152.3h62.3M206.4 152.4h62.3M206.4 159.7h62.3"/>
<path d="M206.4 159.8h62.3M268.6 149.5v34.8M28.3 176v14.3M72.1 160.7l1-.8-.7 1.1zM86.6 171.8v13.4M94.4 178.5v9.1M127.5 160.4h10.8M129.1 160.4v11.1M129.1 176.7v9.4M129.1 160.4l.2 1.3h-.5zM139.7 160.4h3.2M171.8 160.4h3.2"/>
<path d="M171.8 161.6l1.1-.7-.7 1zM172.9 160.9l-3.1 3.1h-1.5M185.6 172.1v14.9M193.8 179.5v10.5M206.4 162.7h62.3M206.4 162.8h62.3M206.4 165.1h62.3M206.4 169.8h62.3M206.4 169.9h62.3M206.4 172.2h62.3M206.4 172.3h62.3M206.4 174.6h62.3"/>
<path d="M206.4 174.7h62.3M206.4 177h62.3M206.4 179.4h62.3M241.5 165.2v4.8M241.5 172.4v4.7M241.5 179.5v4.8M26.7 190.3h8.6M28 189.1h.5l-.2 1.2zM34.6 193.8h17.3M34.6 193.8l1.2-.2v.5zM34.6 189.6v5.8M35.7 187.6h3.2"/>
<path d="M37.2 185.7l.5 .1-.4 1.2zM37.3 186.1v3.1M37.3 187l-.1 1.3M37.3 187l-1.2 10.6h-1.3M37.6 184.5l-.3 2.5M39.9 185.2h3.2M41.5 183.6v3.2M63.2 193.8h17.3M72 185.2h3.2M73.6 183.6v3.2M75.8 185.2h2M76.2 187.6h3.2"/>
<path d="M77.8 186.1v3.1M77.9 185.2h10.3M79.2 193.6l1.3 .2-1.3 .3zM80.5 187.6h15.5M80.5 189.6v5.8M86.3 183.9h.5l-.2 1.3zM94.1 186.4h.5l-.2 1.2zM127.5 186.1h11.6M128.8 184.9h.5l-.2 1.2zM137.1 188.1l1-.8-.6 1.1zM138.1 187.3l-2.6 3.4h-1.5M139.7 186.1h3.2"/>
<path d="M141.3 184.6v3.1M141.3 189.2v4.8M141.3 192.4h12.3M141.3 192.4l1.2-.3v.5zM163.8 192.4h9.6M171.8 186.1h3.2M172.1 192.1l1.3 .3-1.3 .2zM173.4 184.6v3.1M173.4 189.2v4.8M176.9 190h18.4M179.9 187h7.3M185.3 185.8h.5l-.2 1.2z"/>
<path d="M193.5 188.7h.5l-.2 1.3zM206.4 184.1h62.3M206.4 184.2h62.3"/>
</g>
<g fill="none" stroke="#c0c0c0" stroke-width=".18">
<path d="M206.4 154.8h62.2M206.4 154.9h62.2M206.4 157.4h62.2M206.4 167.4h35.1M206.4 167.5h35.1M241.6 167.4h27M241.6 167.5h27M260.9 165.2v4.6M260.9 174.7v2.3M260.9 179.5v2.4M261 165.2v4.6M261 174.7v2.3"/>
<path d="M261 179.5v2.4M206.4 181.8h35.1M241.6 181.8h27"/>
</g>
<g fill="none" stroke="#000" stroke-width=".36">
<path d="M9.5 6.3h260.4v203.2h-260.4zM69.8 4.3v2M138.6 4.4h2.2l-1.1 1.9zM139.7 3.2v3.1M209.5 4.3v2M7.5 54h2M269.9 54h2M6.3 107.9h3.2M7.6 106.8l1.9 1.1-1.9 1.2zM269.9 107.9h3.1M269.9 107.9l1.9-1.1v2.3zM7.5 161.9h2"/>
<path d="M269.9 161.9h2M69.8 209.5v2.1M139.7 209.5v3.2M139.7 209.5l1.1 2h-2.2zM209.5 209.5v2.1"/>
</g>
<g fill="#000" stroke="#000" stroke-width=".18">
<path d="M83.7 19.7l1.3-.3v.5zM123 19.4l1.2 .3-1.2 .2zM35.3 27.2l1.2-.3v.5zM47.2 26.9l1.3 .3-1.3 .2zM68.8 35.1l.3 1.2h-.5zM74.3 37.5l.3 1.3h-.5zM86.6 36.3l.4-.3 .6 1.1zM88 25.3l1.2-.2v.4zM99 30.4l2.5-.5v1zM118.8 25.1l1.2 .2-1.2 .2zM134.1 32.4l.2 1.3h-.4zM157.5 22.3l1.2-.2v.5z"/>
<path d="M165.6 28.4l1.2 .3-1.2 .2zM167.3 22.1l1.2 .2-1.2 .3zM168.5 28.7l1.3-.3v.5zM68.6 64.5h.5l-.3 1.2zM74.1 62h.5l-.3 1.3zM81 75.1l1.3-.3v.5zM99 71.5l2.5-.5v1zM125.7 74.8l1.3 .3-1.3 .2zM133.9 67.1h.4l-.2 1.3zM179.7 65.6h.6l-.2 1.2zM180.1 67.6l.3 1.2h-.5zM91 92.1l1.2-.3v.6z"/>
<path d="M123 91.8l1.3 .3-1.3 .3zM201.6 94.6l1.3-.2v.5zM243.6 94.4l1.3 .2-1.3 .3zM47.7 101l2.5-.5v1zM47.7 118.8l2.5-.5v1zM72.1 101.7l.5-.2 .3 1.2zM134.2 115h.5l-.2 1.2zM134.5 103.5l.2 1.2h-.5zM159.3 102.7l2.5-.5v1zM254 117.6h.5l-.2 1.3zM254.3 104.6l.2 1.3h-.5zM159.3 120.7l2.5-.5v1z"/>
<path d="M28.3 154.3l.2 1.3h-.5zM37.3 141.6l1.2-.3v.5zM41.5 147.8l1.3-.3v.5zM72.3 147.5l1.3 .3-1.3 .2zM76.6 141.3l1.2 .3-1.2 .2zM94.4 157.1l.2 1.2h-.5zM103.7 144.3l1.2 .2-1.2 .3zM107.4 144.5l1.2-.2v.5zM135.6 146.2l1.2-.3v.5zM138.6 151.4l1.2-.2v.5zM174.8 151.2l1.3 .2-1.3 .3zM177.8 145.9l1.3 .3-1.3 .2z"/>
<path d="M193.8 156.5l.2 1.3h-.5zM72.1 160.7l1-.8-.7 1.1zM86.6 159.5l.2 1.2h-.5zM129.1 160.4l.2 1.3h-.5zM171.8 161.6l1.1-.7-.7 1zM185.6 159.5l.2 1.3h-.5zM28 189.1h.5l-.2 1.2zM34.6 193.8l1.2-.2v.5zM37.2 185.7l.5 .1-.4 1.2zM79.2 193.6l1.3 .2-1.3 .3zM86.3 183.9h.5l-.2 1.3zM94.1 186.4h.5l-.2 1.2z"/>
<path d="M128.8 184.9h.5l-.2 1.2zM137.1 188.1l1-.8-.6 1.1zM141.3 192.4l1.2-.3v.5zM172.1 192.1l1.3 .3-1.3 .2zM185.3 185.8h.5l-.2 1.2zM193.5 188.7h.5l-.2 1.3z"/>
</g>
<text font-size="4.2" x="231.9" y="202.3">1591XXGS</text>
<g font-size="3.1">
<text x="105.1" y="32">K</text>
<text x="106.1" y="72.8">K</text>
<text x="28" y="79">SIDE VIEW OF BOX</text>
<text x="90.5" y="82.4">TOP VIEW OF BOX</text>
<text x="152.3" y="78.5">SECTION K-K</text>
<text x="203" y="81.7">ASSEMBLY OF ENCLOSURE</text>
<text x="49.4" y="99.3">L</text>
<text x="160.1" y="101">M</text>
<text x="49.4" y="122.8">L</text>
<text x="160.1" y="124.7">M</text>
<text x="33.8" y="126.5">SIDE VIEW OF ENCLOSURE</text>
<text x="98.2" y="127.5">SECTION L-L</text>
<text x="145.5" y="128.4">END VIEW OF ENCLOSURE</text>
<text x="212.9" y="126.2">SECTION M-M</text>
<text x="93.1" y="197.6">SIDE VIEW OF LID</text>
<text x="41.7" y="200.5">BOTTOM VIEW OF LID</text>
<text x="133.6" y="201.1">MAX PC BOARD SIZE (NOT INCLUDED)</text>
</g>
<g font-size="2.2">
<text x="234.1" y="151.7">NOTE</text>
<text x="231.4" y="162.1">1591XXGS</text>
</g>
<g font-size="2.1">
<text x="34.4" y="5.9">4</text>
<text x="104.2" y="5.9">3</text>
<text x="174" y="5.9">2</text>
<text x="243.9" y="5.9">1</text>
<text x="92.8" y="20.2">108.15 mm</text>
<text x="92.8" y="22.5">[4.258 in]</text>
<text x="172.1" y="22.8">29.50 mm</text>
<text x="7.6" y="27.8">D</text>
<text x="22.4" y="27.6">35.25 mm</text>
<text x="103.2" y="25.8">85.50 mm</text>
<text x="103.2" y="28.2">[3.366 in]</text>
<text x="172.1" y="25.2">[1.161 in]</text>
<text x="173" y="29.2">4.50 mm</text>
<text x="270.4" y="27.8">D</text>
<text x="22.4" y="30">[1.388 in]</text>
<text x="173" y="31.5">[.177 in]</text>
<text x="69.7" y="46.1">68.60 mm</text>
<text x="64.2" y="52.5">81.60 mm</text>
<text x="69.7" y="48.5">[2.701 in]</text>
<text x="129.4" y="50.9">95.90 mm</text>
<text x="129.4" y="53.3">[3.776 in]</text>
<text x="64.2" y="54.9">[3.213 in]</text>
<text x="172.2" y="54.9">AVERAGE WALL</text>
<text x="174.2" y="57.4">THICKNESS</text>
<text x="175.5" y="59.8">2.00 mm</text>
<text x="175.6" y="62.2">[.079 in]</text>
<text x="98.7" y="75.5">122.45 mm</text>
<text x="98.7" y="77.9">[4.821 in]</text>
<text x="7.6" y="81.7">C</text>
<text x="270.5" y="81.7">C</text>
<text x="23.7" y="92.7">Cover Screws #4 x 1/2&quot; Self-Tapping Screws</text>
<text x="98.8" y="92.9">SMALLEST INSIDE</text>
<text x="102" y="95.4">DIMENSION</text>
<text x="215.3" y="95.4">SMALLEST INSIDE</text>
<text x="103" y="97.7">88.73 mm</text>
<text x="103.1" y="100.1">[3.493 in]</text>
<text x="218.6" y="97.9">DIMENSION</text>
<text x="218.6" y="100.3">115.28 mm</text>
<text x="219.3" y="102.7">[4.539 in]</text>
<text x="127.1" y="109.6">INSIDE HEIGHT</text>
<text x="129.8" y="111.9">34.00 mm</text>
<text x="249.6" y="112.2">38.00 mm</text>
<text x="129.9" y="114.3">[1.339 in]</text>
<text x="249.6" y="114.6">[1.496 in]</text>
<text x="7.6" y="135.7">B</text>
<text x="270.5" y="135.7">B</text>
<text x="52.3" y="142">108.15 mm</text>
<text x="52.3" y="144.4">[4.258 in]</text>
<text x="52.9" y="148.2">85.50 mm</text>
<text x="111.9" y="145">6.50 mm</text>
<text x="111.9" y="147.4">[.256 in]</text>
<text x="156.2" y="146.6">115.98 mm</text>
<text x="156.2" y="149">[4.566 in]</text>
<text x="52.9" y="150.6">[3.366 in]</text>
<text x="149.9" y="151.9">99.98 mm</text>
<text x="149.9" y="154.3">[3.936 in]</text>
<text x="158" y="167.3">[.138 in]</text>
<text x="23.6" y="172.8">95.91 mm</text>
<text x="81.9" y="168.6">68.60 mm</text>
<text x="81.9" y="171">[2.701 in]</text>
<text x="124.4" y="173.4">68.61 mm</text>
<text x="180.9" y="168.9">73.26 mm</text>
<text x="180.9" y="171.3">[2.884 in]</text>
<text x="23.6" y="175.2">[3.776 in]</text>
<text x="89.7" y="175.3">81.60 mm</text>
<text x="89.7" y="177.7">[3.213 in]</text>
<text x="124.4" y="175.8">[2.701 in]</text>
<text x="189.1" y="176.3">89.26 mm</text>
<text x="189.1" y="178.7">[3.514 in]</text>
<text x="7.6" y="189.7">A</text>
<text x="124" y="191.1">R3.51 mm</text>
<text x="270.5" y="189.7">A</text>
<text x="52.3" y="194.3">122.46 mm</text>
<text x="52.3" y="196.7">[4.821 in]</text>
<text x="124" y="193.5">[.138 in]</text>
<text x="154" y="192.8">85.50 mm</text>
<text x="154" y="195.2">[3.366 in]</text>
<text x="34.4" y="211.6">4</text>
<text x="104.2" y="211.6">3</text>
<text x="174" y="211.6">2</text>
<text x="243.9" y="211.6">1</text>
</g>
<g font-size="2.1" fill="#00f">
<text x="203.5" y="144.4">Enclosures can be Factory Modified ( Milling, Drilling, Printing etc. )</text>
<text x="203.5" y="146.7">Solid models of this enclosure available in STEP or IGES.</text>
<text x="203.5" y="149.1">Contact Factory</text>
<text x="222.6" y="149.1">mjm@hammondmfg.com</text>
</g>
<g font-size="2">
<text x="57.4" y="29.3">⌀2.50 mm ↧ 5.00 mm</text>
<text x="56.6" y="31.9">⌵ ⌀ 3.00 mm X 82.0°</text>
<text x="46.5" y="164.5">⌀2.50 mm ↧ 5.00 mm</text>
<text x="158" y="164.5">⌀3.51 mm</text>
<text x="12.9" y="201.4">⌵ ⌀6.00 mm X 82.0°</text>
<text x="18.5" y="198.7">⌀3.50 mm THRU</text>
</g>
<g font-size="1.8">
<text x="215.4" y="154.2">Enclosure molded from GRABS UL 94-HB Plastic.</text>
<text x="215.6" y="159.1">Other materials / colours available consult factory.</text>
<text x="226.2" y="156.7">No Brass Inserts Included</text>
<text x="206.8" y="166.8">Black Enclosure - RAL 7011</text>
<text x="241.9" y="166.8">1591XXGSBK</text>
<text x="206.8" y="169.2">Gray Enclosure - RAL 7035</text>
<text x="206.8" y="174">Lid Screws self-tapping Black</text>
<text x="241.9" y="174">1591TS100BK (Pkg 100)</text>
<text x="241.9" y="169.2">1591XXGSGY</text>
<text x="206.8" y="176.4">Lid Screws self-tapping Standard</text>
<text x="241.9" y="176.4">1591TS100 (Pkg 100)</text>
<text x="206.8" y="181.1">P.C. Board Screws</text>
<text x="206.8" y="183.5">[#4 x 1/4&quot; self-tapping (6.4mm)]</text>
<text x="241.9" y="181.1">1593ATS50 (Pkg 50)</text>
<text x="241.9" y="183.5">1593ATS100 (Pkg 100)</text>
</g>
<g font-size="1.8" fill="#fff">
<text x="225.3" y="164.5">1591XXGS Box Enclosure</text>
<text x="230.5" y="171.7">ACCESSORIES</text>
<text x="223" y="178.8">P.C. Board Screws (All Boxes)</text>
</g>
</svg>
